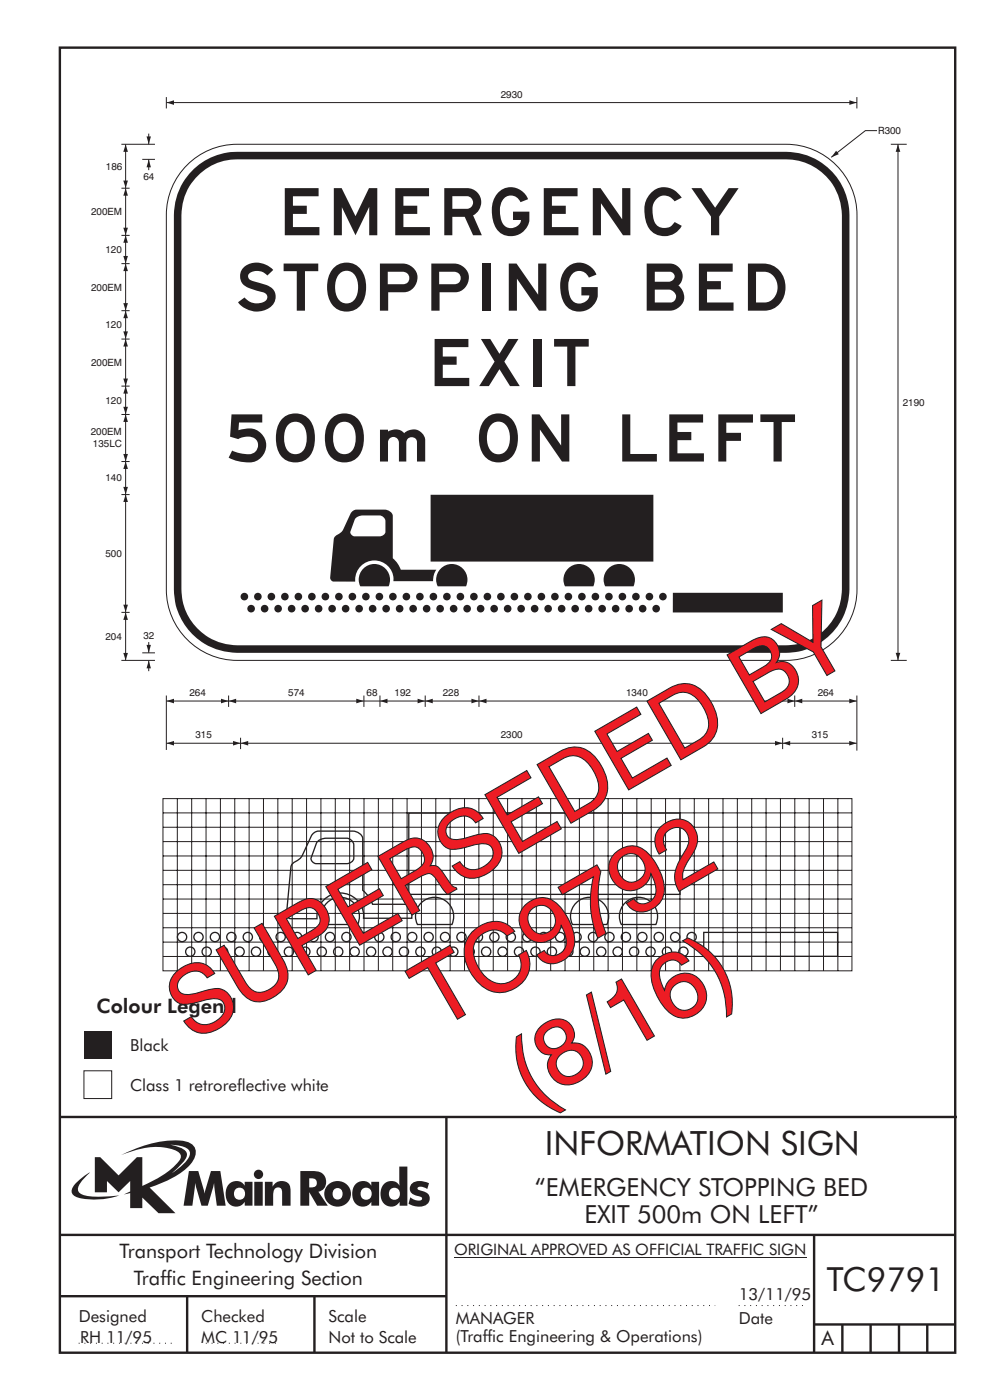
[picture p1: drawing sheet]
<svg xmlns="http://www.w3.org/2000/svg" width="210mm" height="297mm" viewBox="0 0 210 297" stroke-linecap="round" stroke-linejoin="round" font-family="sans-serif">
<g fill="none" stroke="#231f20" stroke-width=".51">
<path d="M12.7 10.1h189.9v276.9h-189.9zM12.7 237h190.3M94.7 236.9v50.1M12.7 262h190M12.7 275h82M39.7 275v12M66.7 275v12M172.7 262v25M172.7 281h30M178.7 281v6M184.7 281v6M190.7 281v6"/>
<path d="M196.7 281v6"/>
</g>
<path d="M96.7 277h55M156.7 277h14M16.7 285h20.3M43.7 285h15" fill="none" stroke="#231f20" stroke-width=".21" stroke-dasharray=".2 1" stroke-linecap="butt"/>
<path d="M17.8 218.8h5.9v5.9h-5.9z" fill-rule="evenodd" fill="#231f20"/>
<g fill="#fff" stroke="#231f20" stroke-width=".21">
<path d="M17.8 227.2h5.9v5.9h-5.9z" fill-rule="evenodd"/>
<path d="M39.7 35a15 15 0 0 1 10.6-4.4h116.5a15.1 15.1 0 0 1 15 15v79.5a15.2 15.2 0 0 1-15 15h-116.5a15.1 15.1 0 0 1-15-15v-79.5a15 15 0 0 1 4.4-10.6z" fill-rule="evenodd"/>
</g>
<path d="M40.8 36.1a13.4 13.4 0 0 1 9.5-3.9h116.5a13.5 13.5 0 0 1 13.4 13.4v79.5a13.5 13.5 0 0 1-13.4 13.4h-116.5a13.5 13.5 0 0 1-13.4-13.4v-79.5a13.5 13.5 0 0 1 3.9-9.5z" fill-rule="evenodd" fill="#231f20"/>
<path d="M31.6 136.2v2.3" fill="none" stroke="#231f20" stroke-width=".21"/>
<path d="M31.1 136.8h.9l-.4 1.7z" fill="#231f20"/>
<path d="M31.6 28.3v2.3" fill="none" stroke="#231f20" stroke-width=".21"/>
<path d="M31.1 28.9h.9l-.4 1.7z" fill="#231f20"/>
<path d="M31.6 140.1v2.3" fill="none" stroke="#231f20" stroke-width=".21"/>
<path d="M31.6 140.1l.4 1.7h-.9z" fill="#231f20"/>
<path d="M31.6 33.8v2.3" fill="none" stroke="#231f20" stroke-width=".21"/>
<path d="M31.6 33.8l.4 1.7h-.9z" fill="#231f20"/>
<path d="M186 27.7h-2.4l-7.3 5.7M189 30.6h3.3M189 140.1h3.3" fill="none" stroke="#231f20" stroke-width=".21"/>
<path d="M177.4 32l.5 .7-1.5 .7z" fill="#231f20"/>
<path d="M190.5 30.6v109.5" fill="none" stroke="#231f20" stroke-width=".21"/>
<g fill="#231f20">
<path d="M190 138.5h1l-.5 1.6z"/>
<path d="M190.5 30.6l.5 1.6h-1z"/>
</g>
<path d="M26.6 129.9v10.2" fill="none" stroke="#231f20" stroke-width=".21"/>
<g fill="#231f20">
<path d="M26.2 138.5h.9l-.5 1.6z"/>
<path d="M26.6 129.9l.5 1.6h-.9z"/>
</g>
<path d="M26.6 104.9v25" fill="none" stroke="#231f20" stroke-width=".21"/>
<g fill="#231f20">
<path d="M26.2 128.3h.9l-.5 1.6z"/>
<path d="M26.6 104.9l.5 1.6h-.9z"/>
</g>
<path d="M26.6 97.9v7" fill="none" stroke="#231f20" stroke-width=".21"/>
<g fill="#231f20">
<path d="M26.6 97.9l.5 1.6h-.9z"/>
<path d="M26.2 103.3h.9l-.5 1.6z"/>
</g>
<path d="M26.6 87.9v10" fill="none" stroke="#231f20" stroke-width=".21"/>
<g fill="#231f20">
<path d="M26.6 87.9l.5 1.6h-.9z"/>
<path d="M26.2 96.3h.9l-.5 1.6z"/>
</g>
<path d="M26.6 71.9v10" fill="none" stroke="#231f20" stroke-width=".21"/>
<g fill="#231f20">
<path d="M26.6 71.9l.5 1.6h-.9z"/>
<path d="M26.2 80.3h.9l-.5 1.6z"/>
</g>
<path d="M26.6 55.9v10" fill="none" stroke="#231f20" stroke-width=".21"/>
<g fill="#231f20">
<path d="M26.6 55.9l.5 1.6h-.9z"/>
<path d="M26.2 64.3h.9l-.5 1.6z"/>
</g>
<path d="M26.6 39.9v10" fill="none" stroke="#231f20" stroke-width=".21"/>
<g fill="#231f20">
<path d="M26.6 39.9l.5 1.6h-.9z"/>
<path d="M26.2 48.3h.9l-.5 1.6z"/>
</g>
<path d="M26.6 30.6v9.3" fill="none" stroke="#231f20" stroke-width=".21"/>
<g fill="#231f20">
<path d="M26.6 30.6l.5 1.6h-.9z"/>
<path d="M26.2 38.3h.9l-.5 1.6z"/>
</g>
<path d="M26.6 81.9v6" fill="none" stroke="#231f20" stroke-width=".21"/>
<g fill="#231f20">
<path d="M26.6 81.9l.5 1.6h-.9z"/>
<path d="M26.2 86.3h.9l-.5 1.6z"/>
</g>
<path d="M26.6 65.9v6" fill="none" stroke="#231f20" stroke-width=".21"/>
<g fill="#231f20">
<path d="M26.6 65.9l.5 1.6h-.9z"/>
<path d="M26.2 70.3h.9l-.5 1.6z"/>
</g>
<path d="M26.6 49.9v6" fill="none" stroke="#231f20" stroke-width=".21"/>
<g fill="#231f20">
<path d="M26.6 49.9l.5 1.6h-.9z"/>
<path d="M26.2 54.3h.9l-.5 1.6z"/>
</g>
<g fill="none" stroke="#231f20" stroke-width=".21">
<path d="M25.7 30.6h7.2M25.8 39.9h1.7M30.2 33.8h2.7M35.3 20.6v2.4M35.3 21.8h146.5M181.8 20.6v2.4M25.8 55.9h1.7M25.8 49.9h1.7M25.8 71.9h1.7M25.8 65.9h1.7M25.8 87.9h1.7M25.8 81.9h1.7"/>
<path d="M25.8 97.9h1.7M25.8 104.9h1.7M25.8 129.9h1.7M30.2 138.5h2.7M25.7 140.1h7.2M35.3 147.6v11.5M48.5 147.6v2.4M51 156.5v2.4M77.2 147.6v2.4M80.6 147.6v2.4M90.2 147.6v2.4M101.6 147.6v2.4"/>
<path d="M166 156.5v2.4M168.6 147.6v2.4M181.8 147.6v11.7"/>
</g>
<g fill="#231f20">
<path d="M35.3 21.8l1.6-.5v1z"/>
<path d="M180.2 21.3l1.5 .5-1.5 .5z"/>
</g>
<path d="M35.3 148.7h13.2" fill="none" stroke="#231f20" stroke-width=".21"/>
<g fill="#231f20">
<path d="M35.3 148.7l1.6-.5v1z"/>
<path d="M46.9 148.2l1.6 .5-1.6 .5z"/>
</g>
<path d="M35.3 157.7h15.7" fill="none" stroke="#231f20" stroke-width=".21"/>
<g fill="#231f20">
<path d="M35.3 157.7l1.6-.5v1z"/>
<path d="M49.4 157.2l1.6 .5-1.6 .5z"/>
</g>
<path d="M51 157.7h115" fill="none" stroke="#231f20" stroke-width=".21"/>
<g fill="#231f20">
<path d="M51.1 157.7l1.5-.5v1z"/>
<path d="M164.4 157.2l1.6 .5-1.6 .5z"/>
</g>
<path d="M166 157.7h15.7" fill="none" stroke="#231f20" stroke-width=".21"/>
<g fill="#231f20">
<path d="M166 157.7l1.6-.5v1z"/>
<path d="M180.1 157.2l1.6 .5-1.6 .5z"/>
</g>
<path d="M168.6 148.7h13.2" fill="none" stroke="#231f20" stroke-width=".21"/>
<g fill="#231f20">
<path d="M168.6 148.7l1.6-.5v1z"/>
<path d="M180.2 148.2l1.5 .5-1.5 .5z"/>
</g>
<path d="M48.5 148.7h28.7" fill="none" stroke="#231f20" stroke-width=".21"/>
<g fill="#231f20">
<path d="M48.5 148.7l1.6-.5v1z"/>
<path d="M75.6 148.2l1.6 .5-1.6 .5z"/>
</g>
<path d="M80.6 148.7h9.6" fill="none" stroke="#231f20" stroke-width=".21"/>
<g fill="#231f20">
<path d="M80.6 148.7l1.6-.5v1z"/>
<path d="M88.6 148.2l1.6 .5-1.6 .5z"/>
</g>
<path d="M90.2 148.7h11.4" fill="none" stroke="#231f20" stroke-width=".21"/>
<g fill="#231f20">
<path d="M90.2 148.7l1.6-.5v1z"/>
<path d="M100 148.2l1.6 .5-1.6 .5z"/>
</g>
<path d="M101.6 148.7h67" fill="none" stroke="#231f20" stroke-width=".21"/>
<g fill="#231f20">
<path d="M101.6 148.7l1.6-.5v1z"/>
<path d="M167 148.2l1.6 .5-1.6 .5z"/>
</g>
<path d="M77.2 148.7h3.4" fill="none" stroke="#231f20" stroke-width=".21"/>
<path d="M42.2 37.1a11.5 11.5 0 0 1 8.1-3.3h116.4a11.9 11.9 0 0 1 11.9 11.9v79.3a11.9 11.9 0 0 1-11.9 11.9h-116.4a11.9 11.9 0 0 1-11.8-11.9v-79.3a11.7 11.7 0 0 1 3.7-8.6z" fill-rule="evenodd" fill="#fff"/>
<g fill="#231f20">
<path d="M51.7 56.8a4.6 4.6 0 0 1 6.3 .5l-1.3 1.2a2.74 2.74 0 0 0-4-.2 1.28 1.28 0 0 0 1.4 1.5l.9 .2a4.3 4.3 0 0 1 3.4 2.2 3.2 3.2 0 0 1-3 3.8 5.1 5.1 0 0 1-4.9-1.9l1.4-1a3.3 3.3 0 0 0 4.6 .6 1.08 1.08 0 0 0 .1-1.2 1.08 1.08 0 0 0-1.1-.6l-.7-.1a6 6 0 0 1-3.5-1.8 2.74 2.74 0 0 1 .4-3.2z"/>
<path d="M60.2 55.9h7.3v1.6h-2.8v8.4h-1.7v-8.4h-2.8z"/>
<path d="M102.4 55.9h1.7v10h-1.7z"/>
<path d="M107.9 55.9h1.7l4.6 6.6v-6.6h1.7v10h-1.6l-4.6-6.8v6.8h-1.8z"/>
<path d="M120.4 56.7a3.8 3.8 0 0 1 6.1 1.6l-1.6 .6a2.22 2.22 0 0 0-2.4-1.4 2.22 2.22 0 0 0-1.9 2.2 5 5 0 0 0 1.1 4.3 2.16 2.16 0 0 0 3.3-1.3h-1.7v-1.8h3.5v1.8a3.9 3.9 0 0 1-4 3.4 3.9 3.9 0 0 1-3.8-3.7 6 6 0 0 1 1.4-5.7z"/>
<path d="M148.3 55.9h7.1v1.7h-5.4v2h2.9v1.8h-2.9v2.8h5.6v1.7h-7.3z"/>
<path d="M92.2 71.9h7.2v1.7h-5.5v2h3v1.8h-3v2.8h5.6v1.7h-7.3z"/>
<path d="M102 71.9h2l1.9 3.2 2-3.2h2.1l-3 4.8 3.3 5.2h-2.1l-2.3-3.6-2.2 3.6h-2l3.2-5.2z"/>
<path d="M113.1 71.9h1.7v10h-1.7z"/>
<path d="M117.5 71.9h7.4v1.6h-2.8v8.4h-1.8v-8.4h-2.8z"/>
<path d="M80.6 91.2h1.7v.3a2.75 2.75 0 0 1 3.4 .4 2.59 2.59 0 0 1 2.7-.7 2.59 2.59 0 0 1 1.8 2.2v4.5h-1.7v-4.1a1.14 1.14 0 0 0-1.3-1 1.14 1.14 0 0 0-1 1.1v4h-1.6v-4a1.16 1.16 0 0 0-1.1-1.2 1.16 1.16 0 0 0-1.2 1.1v4.1h-1.7z"/>
<path d="M60.4 39.9h7.2v1.7h-5.5v2h3v1.8h-3v2.8h5.7v1.7h-7.4z"/>
<path d="M70.8 39.9h1.7l2.9 6 2.9-6h1.7v10h-1.7v-6l-2.9 6-2.9-5.9v5.9h-1.7z"/>
<path d="M83.8 39.9h7.2v1.7h-5.4v2h2.9v1.8h-2.9v2.8h5.6v1.7h-7.4z"/>
<path d="M105.9 40.7a3.8 3.8 0 0 1 6.1 1.6l-1.6 .6a2.22 2.22 0 0 0-2.4-1.4 2.22 2.22 0 0 0-1.9 2.2 5 5 0 0 0 1.1 4.3 2.16 2.16 0 0 0 3.3-1.3h-1.7v-1.8h3.5v1.8a3.9 3.9 0 0 1-4 3.4 3.9 3.9 0 0 1-3.8-3.7 6 6 0 0 1 1.4-5.7z"/>
<path d="M115.3 39.9h7.2v1.7h-5.4v2h2.9v1.8h-2.9v2.8h5.6v1.7h-7.4z"/>
<path d="M125.7 39.9h1.7l4.6 6.6v-6.6h1.7v10h-1.5l-4.7-6.8v6.8h-1.8z"/>
<path d="M138.3 40.7a4.1 4.1 0 0 1 6.3 1.2l-1.5 .8a2.53 2.53 0 0 0-3-1.1 2.53 2.53 0 0 0-1.7 2.7 4.8 4.8 0 0 0 1.1 3.6 2.48 2.48 0 0 0 3.6-.8l1.5 .8a4.1 4.1 0 0 1-4.4 2.1 4.1 4.1 0 0 1-3.3-3.7 5.5 5.5 0 0 1 1.4-5.6z"/>
<path d="M146.7 39.9h2.1l2.9 4.2 2.9-4.2h2.1l-4.1 6v4h-1.8v-4z"/>
<path d="M112.8 87.9h1.6l4.6 6.6v-6.6h1.8v10h-1.6l-4.7-6.8v6.8h-1.7z"/>
<path d="M132 87.9h1.7v8.4h5.6v1.6h-7.3z"/>
<path d="M142 87.9h7.1v1.7h-5.4v2h2.9v1.8h-2.9v2.8h5.6v1.7h-7.3z"/>
<path d="M152.4 87.9h7.3v1.8h-5.6v2.1h3.1v1.7h-3.1v4.4h-1.7z"/>
<path d="M161.3 87.9h7.3v1.6h-2.8v8.4h-1.7v-8.4h-2.8z"/>
<path d="M49.1 87.9h6.5v1.7h-4.9l-.1 1.7a4.4 4.4 0 0 1 5.1 1.1 3.6 3.6 0 0 1 .2 4 3.6 3.6 0 0 1-3.7 1.7l-2-.3-1.7-.7 .7-1.5 1.3 .5a5.1 5.1 0 0 0 3.4-.1 1.88 1.88 0 0 0 .7-2.3 1.88 1.88 0 0 0-2.2-1.1l-1.2 .2-.6 .4-1.8-.6z"/>
<path d="M72 58.1a2.2 2.2 0 0 1 2.2-.5 2.2 2.2 0 0 1 1.5 1.7 4.5 4.5 0 0 1-1 4.7 2.32 2.32 0 0 1-3.5-2 4.7 4.7 0 0 1 .8-3.9zM70.8 56.8a6.6 6.6 0 0 0 0 8.3 4 4 0 0 0 4.2 .7 4 4 0 0 0 2.5-3.5 5.8 5.8 0 0 0-2.2-6.2 3.9 3.9 0 0 0-4.5 .7z"/>
<path d="M80.6 55.9v10h1.7v-3.9h3.4a3 3 0 0 0 2.9-3.2 3 3 0 0 0-3.2-2.9zM82.3 57.7h3.1a1.33 1.33 0 0 1 1.4 1.2 1.33 1.33 0 0 1-1.4 1.4h-3.1z"/>
<path d="M91.5 55.9v10h1.7v-3.9h3.4a3 3 0 0 0 2.9-3.2 3 3 0 0 0-3.2-2.9zM93.2 57.7h3.1a1.33 1.33 0 0 1 1.4 1.2 1.33 1.33 0 0 1-1.4 1.4h-3.1z"/>
<path d="M137.2 55.9v10h4.9a2.94 2.94 0 0 0 2.9-2 2.94 2.94 0 0 0-1.1-3.3 2.65 2.65 0 0 0 .7-3 2.65 2.65 0 0 0-2.5-1.7zM138.9 57.7h3.2a1.07 1.07 0 0 1 1 1.2 1.07 1.07 0 0 1-1.3 .9h-2.9zM138.9 61.4h3a1.41 1.41 0 0 1 1.5 1.1 1.41 1.41 0 0 1-.8 1.6l-3.7 .1z"/>
<path d="M158.7 55.9v10h3.4a4.8 4.8 0 0 0 4.4-6.2 4.6 4.6 0 0 0-4.6-3.8zM160.4 57.7a4.1 4.1 0 0 1 3.4 .6 3.5 3.5 0 0 1-1.1 5.8l-2.3 .1z"/>
<path d="M94.2 39.9v10h1.8v-3.9h2.6l1.8 3.9h1.8l-1.8-4.2a3 3 0 0 0 1.6-3.4 3 3 0 0 0-2.9-2.4zM96 41.6h3.1a1.34 1.34 0 0 1 1.3 1.4 1.34 1.34 0 0 1-1.3 1.3h-3.1z"/>
<path d="M104.2 90.1a2.2 2.2 0 0 1 2.3-.5 2.2 2.2 0 0 1 1.4 1.7 4.5 4.5 0 0 1-.9 4.7 2.32 2.32 0 0 1-3.6-2 4.7 4.7 0 0 1 .8-3.9zM103 88.8a6.6 6.6 0 0 0 0 8.3 4 4 0 0 0 4.3 .7 4 4 0 0 0 2.5-3.5 5.8 5.8 0 0 0-2.3-6.2 3.9 3.9 0 0 0-4.5 .7z"/>
<path d="M61.1 90.1a2.27 2.27 0 0 1 2.5-.4 2.27 2.27 0 0 1 1.4 2.1 3.9 3.9 0 0 1-1.5 4.4 2.32 2.32 0 0 1-3.1-2.2 4.8 4.8 0 0 1 .7-3.9zM59.9 88.8a6.9 6.9 0 0 0 0 8.3 4 4 0 0 0 4.3 .8 4 4 0 0 0 2.5-3.6 6.1 6.1 0 0 0-1.7-5.9 4.1 4.1 0 0 0-5.1 .4z"/>
<path d="M71.5 90.1a2.27 2.27 0 0 1 2.5-.4 2.27 2.27 0 0 1 1.4 2.1 3.9 3.9 0 0 1-1.5 4.4 2.32 2.32 0 0 1-3.2-2.2 4.8 4.8 0 0 1 .8-3.9zM70.3 88.8a6.9 6.9 0 0 0 0 8.3 4 4 0 0 0 4.2 .8 4 4 0 0 0 2.6-3.6 6.1 6.1 0 0 0-1.7-5.9 4.1 4.1 0 0 0-5.1 .4z"/>
</g>
<path d="M74.6 108.7l-1.8 3.6a3.4 3.4 0 0 1-1.6 1.4l-.4 .7-.8 8.2a.85 .85 0 0 0 .7 .8h4.6a4.1 4.1 0 0 1 4-4.5 4.1 4.1 0 0 1 4.2 4.4h8.4l.2-1.6 .5-.8h-7.6l-.6-1.3-1.1-1.2v-9a1.67 1.67 0 0 0-1.7-1.3h-6l-.4 .1zM75.4 109.9l-1.1 2.9a.96 .96 0 0 0 .9 1h5.3a1.27 1.27 0 0 0 1.3-1v-2.3a1.33 1.33 0 0 0-1.3-1.1h-3.9zM77.1 120.6a3.2 3.2 0 0 0-.7 3.8h6a3.3 3.3 0 0 0-1.1-4.1 3.3 3.3 0 0 0-4.2 .3zM93.5 120.6a3.2 3.2 0 0 0-.6 3.8h6a3.3 3.3 0 0 0-1.2-4.1 3.3 3.3 0 0 0-4.2 .3zM120.5 120.6a3.2 3.2 0 0 0-.6 3.8h6a3.3 3.3 0 0 0-1.1-4.1 3.3 3.3 0 0 0-4.3 .3zM129 120.6a3.2 3.2 0 0 0-.6 3.8h6a3.3 3.3 0 0 0-1.1-4.1 3.3 3.3 0 0 0-4.3 .3zM91.3 105h47.3v14.1h-47.3zM142.7 125.8h23.4v4.1h-23.4zM138.4 129.1a.81 .81 0 0 1 1.6 0 .81 .81 0 0 1-1.6 0zM135.5 129.1a.81 .81 0 0 1 1.6 0 .81 .81 0 0 1-1.6 0zM132.7 129.1a.81 .81 0 0 1 1.6 0 .81 .81 0 0 1-1.6 0zM129.8 129.1a.81 .81 0 0 1 1.6 0 .81 .81 0 0 1-1.6 0zM126.9 129.1a.81 .81 0 0 1 1.6 0 .81 .81 0 0 1-1.6 0zM124.1 129.1a.81 .81 0 0 1 1.6 0 .81 .81 0 0 1-1.6 0zM121.2 129.1a.81 .81 0 0 1 1.6 0 .81 .81 0 0 1-1.6 0zM118.3 129.1a.85 .85 0 0 1 1.7 0 .85 .85 0 0 1-1.7 0zM115.5 129.1a.81 .81 0 0 1 1.6 0 .81 .81 0 0 1-1.6 0zM112.6 129.1a.81 .81 0 0 1 1.6 0 .81 .81 0 0 1-1.6 0zM109.7 129.1a.85 .85 0 0 1 1.7 0 .85 .85 0 0 1-1.7 0zM106.9 129.1a.81 .81 0 0 1 1.6 0 .81 .81 0 0 1-1.6 0zM104 129.1a.81 .81 0 0 1 1.6 0 .81 .81 0 0 1-1.6 0zM101.1 129.1a.85 .85 0 0 1 1.7 0 .85 .85 0 0 1-1.7 0zM98.3 129.1a.81 .81 0 0 1 1.6 0 .81 .81 0 0 1-1.6 0zM95.4 129.1a.81 .81 0 0 1 1.6 0 .81 .81 0 0 1-1.6 0zM92.6 129.1a.81 .81 0 0 1 1.6 0 .81 .81 0 0 1-1.6 0zM89.7 129.1a.81 .81 0 0 1 1.6 0 .81 .81 0 0 1-1.6 0zM86.8 129.1a.81 .81 0 0 1 1.6 0 .81 .81 0 0 1-1.6 0zM84 129.1a.81 .81 0 0 1 1.6 0 .81 .81 0 0 1-1.6 0zM81.1 129.1a.81 .81 0 0 1 1.6 0 .81 .81 0 0 1-1.6 0zM78.2 129.1a.85 .85 0 0 1 1.7 0 .85 .85 0 0 1-1.7 0zM75.4 129.1a.81 .81 0 0 1 1.6 0 .81 .81 0 0 1-1.6 0zM72.5 129.1a.81 .81 0 0 1 1.6 0 .81 .81 0 0 1-1.6 0zM69.6 129.1a.85 .85 0 0 1 1.7 0 .85 .85 0 0 1-1.7 0zM66.8 129.1a.81 .81 0 0 1 1.6 0 .81 .81 0 0 1-1.6 0zM63.9 129.1a.81 .81 0 0 1 1.6 0 .81 .81 0 0 1-1.6 0zM61.1 129.1a.81 .81 0 0 1 1.6 0 .81 .81 0 0 1-1.6 0zM58.2 129.1a.81 .81 0 0 1 1.6 0 .81 .81 0 0 1-1.6 0zM55.3 129.1a.81 .81 0 0 1 1.6 0 .81 .81 0 0 1-1.6 0zM52.5 129.1a.81 .81 0 0 1 1.6 0 .81 .81 0 0 1-1.6 0zM139.8 126.6a.81 .81 0 0 1 1.6 0 .81 .81 0 0 1-1.6 0zM136.9 126.6a.85 .85 0 0 1 1.7 0 .85 .85 0 0 1-1.7 0zM134.1 126.6a.81 .81 0 0 1 1.6 0 .81 .81 0 0 1-1.6 0zM131.2 126.6a.81 .81 0 0 1 1.6 0 .81 .81 0 0 1-1.6 0zM128.4 126.6a.81 .81 0 0 1 1.6 0 .81 .81 0 0 1-1.6 0zM125.5 126.6a.81 .81 0 0 1 1.6 0 .81 .81 0 0 1-1.6 0zM122.6 126.6a.81 .81 0 0 1 1.6 0 .81 .81 0 0 1-1.6 0zM119.8 126.6a.81 .81 0 0 1 1.6 0 .81 .81 0 0 1-1.6 0zM116.9 126.6a.81 .81 0 0 1 1.6 0 .81 .81 0 0 1-1.6 0zM114 126.6a.85 .85 0 0 1 1.7 0 .85 .85 0 0 1-1.7 0zM111.2 126.6a.81 .81 0 0 1 1.6 0 .81 .81 0 0 1-1.6 0zM108.3 126.6a.81 .81 0 0 1 1.6 0 .81 .81 0 0 1-1.6 0zM105.4 126.6a.85 .85 0 0 1 1.7 0 .85 .85 0 0 1-1.7 0zM102.6 126.6a.81 .81 0 0 1 1.6 0 .81 .81 0 0 1-1.6 0zM99.7 126.6a.81 .81 0 0 1 1.6 0 .81 .81 0 0 1-1.6 0zM96.9 126.6a.81 .81 0 0 1 1.6 0 .81 .81 0 0 1-1.6 0zM94 126.6a.81 .81 0 0 1 1.6 0 .81 .81 0 0 1-1.6 0zM91.1 126.6a.81 .81 0 0 1 1.6 0 .81 .81 0 0 1-1.6 0zM88.3 126.6a.81 .81 0 0 1 1.6 0 .81 .81 0 0 1-1.6 0zM85.4 126.6a.81 .81 0 0 1 1.6 0 .81 .81 0 0 1-1.6 0zM82.5 126.6a.85 .85 0 0 1 1.7 0 .85 .85 0 0 1-1.7 0zM79.7 126.6a.81 .81 0 0 1 1.6 0 .81 .81 0 0 1-1.6 0zM76.8 126.6a.81 .81 0 0 1 1.6 0 .81 .81 0 0 1-1.6 0zM73.9 126.6a.85 .85 0 0 1 1.7 0 .85 .85 0 0 1-1.7 0zM71.1 126.6a.81 .81 0 0 1 1.6 0 .81 .81 0 0 1-1.6 0zM68.2 126.6a.81 .81 0 0 1 1.6 0 .81 .81 0 0 1-1.6 0zM65.3 126.6a.85 .85 0 0 1 1.7 0 .85 .85 0 0 1-1.7 0zM62.5 126.6a.81 .81 0 0 1 1.6 0 .81 .81 0 0 1-1.6 0zM59.6 126.6a.81 .81 0 0 1 1.6 0 .81 .81 0 0 1-1.6 0zM56.8 126.6a.81 .81 0 0 1 1.6 0 .81 .81 0 0 1-1.6 0zM53.9 126.6a.81 .81 0 0 1 1.6 0 .81 .81 0 0 1-1.6 0zM51 126.6a.81 .81 0 0 1 1.6 0 .81 .81 0 0 1-1.6 0z" fill-rule="evenodd" fill="#231f20"/>
<g fill="none" stroke="#231f20" stroke-width=".21">
<path d="M34.6 169.4h146.1v36.6h-146.1zM34.6 178.6h146.1M34.6 175.5h146.1M34.6 172.5h146.1M37.6 169.5v36.5M40.7 169.5v36.5M43.7 169.5v36.5M46.8 169.5v36.5M49.8 169.5v36.5M52.8 169.5v36.5M55.9 169.5v36.5M58.9 169.5v36.5"/>
<path d="M62 169.5v36.5M65 169.5v36.5M68.1 169.5v36.5M71.1 169.5v36.5M74.2 169.5v36.5M77.2 169.5v36.5M80.3 169.5v36.5M83.3 169.5v36.5M86.4 169.5v36.5M89.4 169.5v36.5M92.4 169.5v36.5M95.5 169.5v36.5"/>
<path d="M98.5 169.5v36.5M101.6 169.5v36.5M104.6 169.5v36.5M107.7 169.5v36.5M110.7 169.5v36.5M113.8 169.5v36.5M116.8 169.5v36.5M119.9 169.5v36.5M122.9 169.5v36.5M126 169.5v36.5M129 169.5v36.5M132 169.5v36.5"/>
<path d="M135.1 169.5v36.5M138.1 169.5v36.5M141.2 169.5v36.5M144.2 169.5v36.5M147.3 169.5v36.5M150.3 169.5v36.5M153.4 169.5v36.5M156.4 169.5v36.5M159.5 169.5v36.5M162.5 169.5v36.5M165.6 169.5v36.5M168.6 169.5v36.5"/>
<path d="M171.6 169.5v36.5M174.7 169.5v36.5M177.7 169.5v36.5M34.6 199.9h146.1M34.6 196.8h146.1M34.6 193.8h146.1M34.6 190.7h146.1M34.6 187.7h146.1M34.6 184.7h146.1M34.6 181.6h146.1M34.6 202.9h146.1"/>
</g>
<g fill="none" stroke="#231f20" stroke-width=".28">
<path d="M66.5 176.8l1-.5h7.4a2.11 2.11 0 0 1 2 1.6v11l1.3 1.4 .8 1.6h9.2l-.6 1.3-.2 1.6h-10.3a5 5 0 0 0-5-5.3 5 5 0 0 0-4.9 5.4h-5.6a1.04 1.04 0 0 1-.8-1l.9-9.9a1.77 1.77 0 0 1 1.2-1.4l.9-.6 .4-.6 1.8-4zM67.3 178.5a2.75 2.75 0 0 1 1.9-.7h4.4a1.65 1.65 0 0 1 1.5 1.5v2.8a1.44 1.44 0 0 1-1.5 1.1h-6.6a1.18 1.18 0 0 1-1-1.2zM86.7 172.5h57.6v17.3h-57.6zM69.3 191.6a4.1 4.1 0 0 1 5.2-.5 4.1 4.1 0 0 1 1.4 5h-7.3a3.9 3.9 0 0 1 .7-4.5zM89.3 191.6a4.1 4.1 0 0 1 5.2-.5 4.1 4.1 0 0 1 1.4 5h-7.3a3.9 3.9 0 0 1 .7-4.5zM122.2 191.6a4.1 4.1 0 0 1 5.2-.5 4.1 4.1 0 0 1 1.4 5h-7.4a3.9 3.9 0 0 1 .8-4.5zM132.6 191.6a4.1 4.1 0 0 1 5.2-.5 4.1 4.1 0 0 1 1.3 5h-7.3a3.9 3.9 0 0 1 .8-4.5zM149.3 197.8h28.4v5.1h-28.4z"/>
<circle cx="38.6" cy="198.8" r=".99"/>
<circle cx="42.1" cy="198.8" r=".99"/>
<circle cx="45.6" cy="198.8" r=".99"/>
<circle cx="49.1" cy="198.8" r=".99"/>
<circle cx="52.6" cy="198.8" r=".99"/>
<circle cx="56.1" cy="198.8" r=".99"/>
<circle cx="59.5" cy="198.8" r=".99"/>
<circle cx="63" cy="198.8" r=".99"/>
<circle cx="66.5" cy="198.8" r=".99"/>
<circle cx="70" cy="198.8" r=".99"/>
<circle cx="73.5" cy="198.8" r=".99"/>
<circle cx="77" cy="198.8" r=".99"/>
<circle cx="80.5" cy="198.8" r=".99"/>
<circle cx="83.9" cy="198.8" r=".99"/>
<circle cx="87.4" cy="198.8" r=".99"/>
<circle cx="90.9" cy="198.8" r=".99"/>
<circle cx="94.4" cy="198.8" r=".99"/>
<circle cx="97.9" cy="198.8" r=".99"/>
<circle cx="101.4" cy="198.8" r=".99"/>
<circle cx="104.9" cy="198.8" r=".99"/>
<circle cx="108.4" cy="198.8" r=".99"/>
<circle cx="111.8" cy="198.8" r=".99"/>
<circle cx="115.3" cy="198.8" r=".99"/>
<circle cx="118.8" cy="198.8" r=".99"/>
<circle cx="122.3" cy="198.8" r=".99"/>
<circle cx="125.8" cy="198.8" r=".99"/>
<circle cx="129.3" cy="198.8" r=".99"/>
<circle cx="132.8" cy="198.8" r=".99"/>
<circle cx="136.3" cy="198.8" r=".99"/>
<circle cx="139.7" cy="198.8" r=".99"/>
<circle cx="143.2" cy="198.8" r=".99"/>
<circle cx="146.7" cy="198.8" r=".99"/>
<circle cx="40.4" cy="201.9" r=".99"/>
<circle cx="43.8" cy="201.9" r=".99"/>
<circle cx="47.3" cy="201.9" r=".99"/>
<circle cx="50.8" cy="201.9" r=".99"/>
<circle cx="54.3" cy="201.9" r=".99"/>
<circle cx="57.8" cy="201.9" r=".99"/>
<circle cx="61.3" cy="201.9" r=".99"/>
<circle cx="64.8" cy="201.9" r=".99"/>
<circle cx="68.3" cy="201.9" r=".99"/>
<circle cx="71.7" cy="201.9" r=".99"/>
<circle cx="75.2" cy="201.9" r=".99"/>
<circle cx="78.7" cy="201.9" r=".99"/>
<circle cx="82.2" cy="201.9" r=".99"/>
<circle cx="85.7" cy="201.9" r=".99"/>
<circle cx="89.2" cy="201.9" r=".99"/>
<circle cx="92.7" cy="201.9" r=".99"/>
<circle cx="96.2" cy="201.9" r=".99"/>
<circle cx="99.6" cy="201.9" r=".99"/>
<circle cx="103.1" cy="201.9" r=".99"/>
<circle cx="106.6" cy="201.9" r=".99"/>
<circle cx="110.1" cy="201.9" r=".99"/>
<circle cx="113.6" cy="201.9" r=".99"/>
<circle cx="117.1" cy="201.9" r=".99"/>
<circle cx="120.6" cy="201.9" r=".99"/>
<circle cx="124" cy="201.9" r=".99"/>
<circle cx="127.5" cy="201.9" r=".99"/>
<circle cx="131" cy="201.9" r=".99"/>
<circle cx="134.5" cy="201.9" r=".99"/>
<circle cx="138" cy="201.9" r=".99"/>
<circle cx="141.5" cy="201.9" r=".99"/>
<circle cx="145" cy="201.9" r=".99"/>
</g>
<path d="M36.1 242.9a5.8 5.8 0 0 1 3.9 1 1.58 1.58 0 0 1-.2 2.1l-1.1 1.2-2.3 1.7 .9-.8a6.5 6.5 0 0 0 2.4-3.2 2.43 2.43 0 0 0-2.3-1.7zM20.1 245.5v7.5h2.6v-2.4l2.5 2.4 2.4-2.4v2.2l-1.3 .6 1.3-.3v3.2h2.6v-2.2l3.4 3.3h3.6l-5.5-5.4a20.1 20.1 0 0 0 8.7-5 3.1 3.1 0 0 0 .8-3.8 3.8 3.8 0 0 0-3.1-1.2 25.1 25.1 0 0 0-12.4 3.1 16.1 16.1 0 0 1 11.1-1.2 1.56 1.56 0 0 1 1.5 2 17.9 17.9 0 0 1-8.1 5.7v-6.1h-1.2l-3.8 3.9-3.9-3.9zM16.2 250.9a1.82 1.82 0 0 0-.6 2.7 9.9 9.9 0 0 0 5.8 .9l1.9-.3 2-.6a22.2 22.2 0 0 1-7.7-.1 1.33 1.33 0 0 1-.8-2.2l1-1.2 1.3-1.4-1.4 .9zM65.6 250a1.13 1.13 0 0 1 1.2 .2 1.13 1.13 0 0 1 .4 1.2 1.26 1.26 0 0 1-1.6 .5zM63.7 248.5v7.3h1.9v-2.9l1.7 2.9h2.2l-2-3a2.25 2.25 0 0 0 1.6-2.6 2.25 2.25 0 0 0-2.6-1.7zM68.9 253.3a2.8 2.8 0 0 0 5.6 0 2.8 2.8 0 0 0-5.6 0zM71 252.3a1.15 1.15 0 0 1 1.7 1 1.15 1.15 0 0 1-1.7 1 1.46 1.46 0 0 1 0-2zM75.5 251.1a3.2 3.2 0 0 0 .4 4.7 2.13 2.13 0 0 0 2.9-.8v.8h1.6v-5.1h-1.6v.9a2.07 2.07 0 0 0-3.3-.5zM76.9 252.2a1.23 1.23 0 0 1 1.7 .3 1.23 1.23 0 0 1-.2 1.7 1.23 1.23 0 0 1-1.7-.1 1.55 1.55 0 0 1 .2-1.9zM84.7 247.5l.1 4.1a2.16 2.16 0 0 0-2.4-1 2.16 2.16 0 0 0-1.6 2 2.52 2.52 0 0 0 2.7 3.4 2.11 2.11 0 0 0 1.3-1v.8h1.6v-8.3zM82.9 252.2a1.24 1.24 0 0 1 1.9 1.1 1.24 1.24 0 0 1-1.9 1 1.47 1.47 0 0 1 0-2.1zM87.5 251a1.52 1.52 0 0 0-.5 1.7 1.52 1.52 0 0 0 1.5 1 .82 .82 0 0 1 1 .8 2.07 2.07 0 0 1-2.5-.5l-.3 1.4a3.8 3.8 0 0 0 3.9 .1 1.56 1.56 0 0 0 .5-1.7 1.56 1.56 0 0 0-1.4-1.1 1.25 1.25 0 0 1-1.1-.6 1.21 1.21 0 0 1 1.7-.1l.3 .3 .4-1.3a3.7 3.7 0 0 0-3.5 0zM40.1 248.5l-1.2 7.3h1.9l.6-4.8 1.3 4.8h1.4l1.3-4.8 .6 4.8h1.9l-1.2-7.3h-1.9l-1.4 4.7-1.3-4.7zM48.7 251.1a3.2 3.2 0 0 0 .4 4.7 2.13 2.13 0 0 0 2.8-.8v.8h1.7v-5.1h-1.7v.9a2.07 2.07 0 0 0-3.2-.5zM50.1 252.2a1.23 1.23 0 0 1 1.6 .3 1.23 1.23 0 0 1-.2 1.7 1.23 1.23 0 0 1-1.7-.1 1.55 1.55 0 0 1 .3-1.9zM53.9 250.7v5.1h1.8v-5.1zM53.8 249.2a1 1 0 0 0 2 0 1 1 0 0 0-2 0zM56.2 250.7v5.1h1.7a5.4 5.4 0 0 1 .4-3.6 .91 .91 0 0 1 1.1-.2 .91 .91 0 0 1 .4 1.1v2.7h1.8v-2.9a2 2 0 0 0-1.3-2.3 2 2 0 0 0-2.5 1.2v-1.1z" fill-rule="evenodd" fill="#231f20"/>
<path d="M96.3 266.7h74.7" fill="none" stroke="#231f20" stroke-width=".21"/>
<g font-size="20" fill="#ed1c24">
<text x="40.6" y="221.2" transform="rotate(-30 40.6 221.2)">SUPERSEDED BY</text>
<text x="93" y="218.6" transform="rotate(-30 93 218.6)">TC9792</text>
<text x="112.3" y="235.1" transform="rotate(-30 112.3 235.1)">(8/16)</text>
</g>
<g font-size="7.1" fill="#231f20">
<text x="115.5" y="245.1">INFORMATION SIGN</text>
<text x="175.4" y="274">TC9791</text>
</g>
<g font-size="5.3" fill="#231f20">
<text x="113.5" y="253.7">“EMERGENCY STOPPING BED</text>
<text x="124" y="259.6">EXIT 500m ON LEFT”</text>
</g>
<g font-size="4.2" fill="#231f20">
<text x="20.4" y="214.9">Colour Legend</text>
<text x="25.4" y="267">Transport Technology Division</text>
<text x="28.4" y="272.6">Traffic Engineering Section</text>
<text x="174.3" y="285.4">A</text>
</g>
<g font-size="3.5" fill="#231f20">
<text x="27.6" y="223">Black</text>
<text x="27.6" y="231.4">Class 1 retroreflective white</text>
<text x="156.7" y="275.9">13/11/95</text>
<text x="16.7" y="280.4">Designed</text>
<text x="42.7" y="280.4">Checked</text>
<text x="69.7" y="280.4">Scale</text>
<text x="96.7" y="281">MANAGER</text>
<text x="156.7" y="281">Date</text>
<text x="17" y="284.8">RH 11/95</text>
<text x="42.7" y="284.8">MC 11/95</text>
<text x="69.7" y="285">Not to Scale</text>
<text x="96.7" y="284.7">(Traffic Engineering &amp; Operations)</text>
</g>
<text font-size="3.4" fill="#231f20" x="96.3" y="266.3">ORIGINAL APPROVED AS OFFICIAL TRAFFIC SIGN</text>
<g font-size="2.1" fill="#231f20">
<text x="106.2" y="20.7">2930</text>
<text x="186.3" y="28.4">R300</text>
<text x="22.5" y="36">186</text>
<text x="30.4" y="38.2">64</text>
<text x="19.3" y="45.6">200EM</text>
<text x="22.4" y="53.6">120</text>
<text x="19.3" y="61.6">200EM</text>
<text x="22.4" y="69.6">120</text>
<text x="19.3" y="77.7">200EM</text>
<text x="22.4" y="85.6">120</text>
<text x="191.5" y="86.1">2190</text>
<text x="19.3" y="92.4">200EM</text>
<text x="19.7" y="94.9">135LC</text>
<text x="22.4" y="102.1">140</text>
<text x="22.4" y="118.1">500</text>
<text x="22.4" y="135.7">204</text>
<text x="30.4" y="135.6">32</text>
<text x="40.2" y="147.7">264</text>
<text x="61.1" y="147.7">574</text>
<text x="77.8" y="147.7">68</text>
<text x="83.7" y="147.7">192</text>
<text x="93.9" y="147.7">228</text>
<text x="132.8" y="147.7">1340</text>
<text x="173.5" y="147.7">264</text>
<text x="41.5" y="156.6">315</text>
<text x="106.2" y="156.6">2300</text>
<text x="172.2" y="156.6">315</text>
</g>
</svg>
